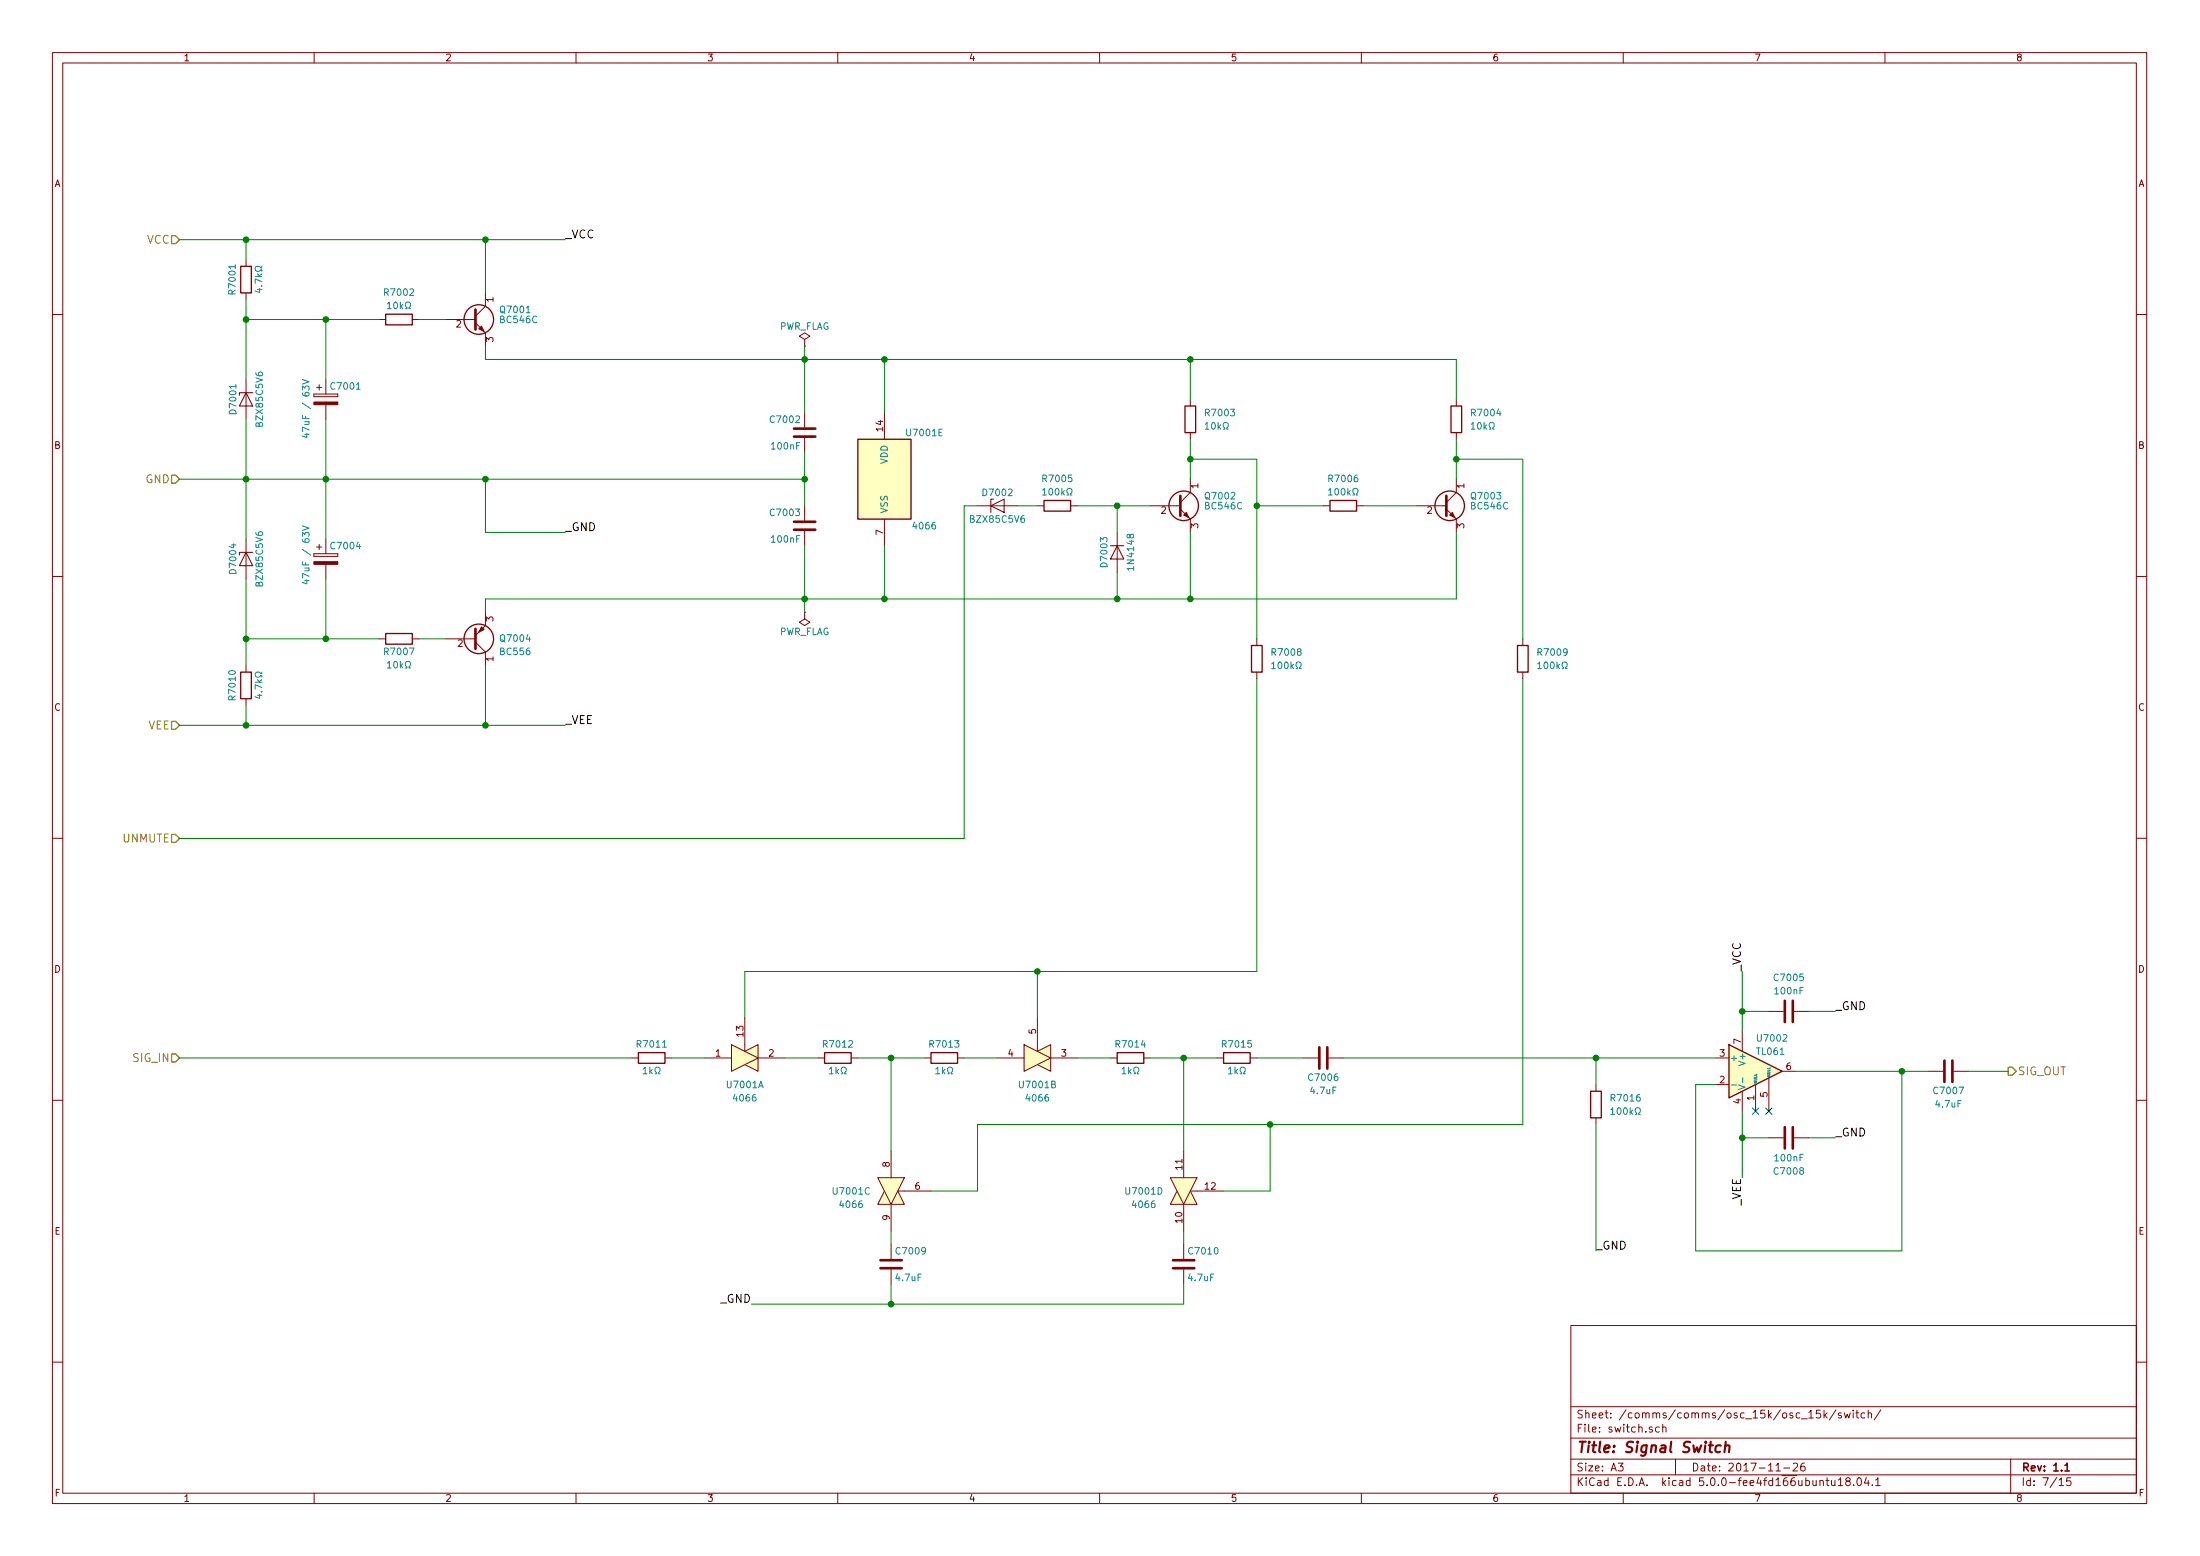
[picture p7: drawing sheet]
<svg xmlns="http://www.w3.org/2000/svg" width="420mm" height="297mm" viewBox="0 0 420 297" stroke-linecap="round" stroke-linejoin="round" font-family="sans-serif">
<g fill="none" stroke="#840000" stroke-width=".19">
<path d="M10 10h400v277h-400zM12 12h396v273.1h-396zM60 10v2M110 10v2M160 10v2M210 10v2M260 10v2M310 10v2M360 10v2M47 49.6v1.2M47 55.9v1.3M92.7 55.9v2.6l-1.9 1.9"/>
<path d="M10 60h2M47 72.4v7.6M59.9 75.2v.5zM59.9 75.7h4.6zM59.9 75.2h4.6zM60.5 74h1M61 73.4v1.1M62.2 72.4v2.8M62.2 77.3v2.7M64.5 75.2v.5zM72.4 61h1.3M78.7 61h1.3"/>
<path d="M85.1 61h5.7M90.8 61.6l1.9 1.9v2.6M153.7 64.8l1-.6-1-.7-1 .7 1 .6v1.3M153.7 66.1h.1M153.7 78.8v2.8M168.9 78.8v5.1M227.3 76.2v1.3M278.1 76.2v1.3M408 60h2M153.7 83.6v2.8M153.7 96.6v2.8M168.9 99.1v5.1"/>
<path d="M186.7 96.6h7.6M198.1 96.6h1.3M204.5 96.6h1.2M219.7 96.6h5.7M225.4 97.2l1.9 1.9v2.5M227.3 91.5v2.5l-1.9 1.9M227.3 82.6v1.3M252.7 96.6h1.3M259.1 96.6h1.2M270.5 96.6h5.7M276.2 97.2l1.9 1.9v2.5M278.1 91.5v2.5l-1.9 1.9"/>
<path d="M278.1 82.6v1.3M10 110h2M47 102.9v7.6M59.9 105.7v.5zM59.9 106.2h4.6zM59.9 105.7h4.6zM60.5 104.4h1M61 103.9v1M62.2 102.9v2.8M62.2 107.7v2.8M64.5 105.7v.5zM92.7 116.9v2.5l-1.9 1.9"/>
<path d="M153.7 116.9v1.2l-1 .7 1 .6 1-.6-1-.7M153.7 116.9h.1M153.7 101.4v2.8M213.4 101.6v7.7M408 110h2M47 127v1.3M47 133.4v1.3M72.4 122h1.3M78.7 122h1.3M85.1 122h5.7M90.8 122.6l1.9 1.9v2.5M240 122v1.2"/>
<path d="M240 128.3v1.3M290.8 122v1.2M290.8 128.3v1.3M10 160h2M408 160h2M139.7 199.4l5.1 2.6-5.1 2.5zM142.2 194.3v6.4M195.6 199.4l5.1 2.6-5.1 2.5zM198.1 194.3v6.4M332.7 196.9v3.8M337.8 193.1h2.8M342.6 193.1h2.8"/>
<path d="M10 210h2M120.6 202h1.3M127 202h1.3M134.6 202h5.1M139.7 202l5.1-2.6v5.1zM144.8 202h5.1M156.2 202h1.3M162.6 202h1.2M170.2 219.7v5.1M176.5 202h1.3M182.9 202h1.2M190.5 202h5.1"/>
<path d="M195.6 202l5.1-2.6v5.1zM200.7 202h5M212.1 202h1.3M218.4 202h1.3M226.1 219.7v5.1M232.4 202h1.3M238.8 202h1.2M248.9 202h2.8M253.7 202h2.8M304.8 207v1.3M304.8 213.4v1.3M327.7 202h2.5"/>
<path d="M327.7 207h2.5M332.7 208.3v3.8M335.3 207v5.1M337.8 205.8v6.3M337.8 217.2h2.8M340.4 204.5h2.5M342.6 217.2h2.8M368.3 204.5h2.8M373.1 204.5h2.8M408 210h2M167.6 224.8h5.1l-2.5 5.1zM170.2 224.8l2.5 5.1h-5.1z"/>
<path d="M170.2 229.9v5.1M170.2 237.5v2.8M171.4 227.4h6.4M223.5 224.8h5.1l-2.5 5.1zM226.1 224.8l2.5 5.1h-5.1zM226.1 229.9v5.1M226.1 237.5v2.8M227.3 227.4h6.4M170.2 242.4v2.7M226.1 242.4v2.7M300 253h108v32.1h-108zM10 260h2"/>
<path d="M300 278.5h108M300 274.5h108M300 268.5h108M309 279.3h1l-.5 .6 .4 .1v.7l-.2 .1-.7-.1M316.9 272.5l-.4-.1-.3 .3 .1 .6 .2 .1 .4-.1M317.6 272.5a.37 .37 0 0 1 .6 .1v.8M317.6 271.9v1.5M320 278.5v3M342.5 279.5l.5-.2 .3 .2v.2l-.9 1.1h.9M344.6 279.3a.59 .59 0 0 0-.7 .6l.1 .8 .2 .1 .5-.1 .1-.5-.2-.3h-.4l-.3 .3M347.6 269.2h-.7v.7l.2-.1h.5l.1 .3-.1 .5-.2 .1-.5-.1M348.4 269.2v1.5"/>
<path d="M348.5 270.1l.4 .6M348.9 269.7l-.5 .6M350.6 269.1l-1.2 2M351.6 269.8l-.3-.1-.2 .2 .1 .2 .4 .2v.3h-.5M352.2 269.7l.3 1 .3-.7 .3 .7 .3-1M353.9 269.2v.2M353.9 269.7v1M354.4 269.7h.6M354.6 269.2v1.3l.4 .2M356.1 269.8l-.4-.1-.3 .3 .1 .6 .2 .1 .4-.1M356.8 269.8l.2-.1 .4 .1v.9M356.8 269.2v1.5"/>
<path d="M359.2 269.1l-1.3 2M384 278.5v6.6M408 260h2M60 285.1v1.9M110 285.1v1.9M160 285.1v1.9M210 285.1v1.9M260 285.1v1.9M300 281.5h108M310 285.1v1.9M339.2 280.8h.8M340.7 280.2h1.1"/>
<path d="M347.6 282.7a.37 .37 0 0 1 .6 .1v.8M348.7 282.6h.6M348.9 282.1v1.3l.4 .2M349.8 282.6v.8a.39 .39 0 0 0 .6 .1M350.4 282.6v1M351.1 282.5l.4-.4v1.5M351.1 283.6h.8M352.8 282.7l-.3-.2 .1-.2 .2-.2 .4 .1 .2 .2-.1 .2-.5 .1-.3 .3 .1 .5 .2 .1h.3l.3-.3v-.3l-.3-.3M354 283.5v.1M354.8 282.3l.2-.2a.86 .86 0 0 1 .1 1.5 .79 .79 0 0 1-.3-1.3zM356.4 282l-.3 1.1h.9M356.8 282.6v1"/>
<path d="M357.6 283.5v.1M358.2 282.5l.4-.4v1.5M358.2 283.6h.9M360 285.1v1.9M393.2 282.5l.5-.4v1.5M393.2 283.6h.9M395.5 282.1h-.8v.7l.2-.1h.5l.1 .3v.5l-.3 .1-.5-.1"/>
</g>
<path d="M394.4 279.7l.4-.4v1.5M394.4 280.8h.8" fill="none" stroke="#840000" stroke-width=".3"/>
<path d="M328.7 276a.68 .68 0 0 0-1 .3l-.1 .5 .1 .3 .2 .1 .6-.1M329.5 276.1l.3-.2 .5 .1-.1 1.2M329.6 275.2l-.3 2" fill="none" stroke="#840000" stroke-width=".41"/>
<path d="M32.8 45h.7l.8 .8-.8 .7h-.7zM32.8 90.7h.7l.8 .8-.8 .7h-.7zM32.8 137.7h.7l.8 .8-.8 .7h-.7zM32.8 159.3h.7l.8 .8-.8 .7h-.7zM32.8 201.2h.7l.8 .8-.8 .7h-.7zM383.5 203.7h.8l.8 .8-.8 .8h-.8z" fill="none" stroke="#848400" stroke-width=".25"/>
<g fill="none" stroke="#840000" stroke-width=".25">
<path d="M46 50.8h2v5.1h-2zM73.7 60h5v2h-5zM226.3 77.5h2v5.1h-2zM277.1 77.5h2v5.1h-2zM163.8 83.9h10.2v15.2h-10.2zM199.4 95.5h5.1v2.1h-5.1zM254 95.5h5.1v2.1h-5.1zM46 128.3h2v5.1h-2zM73.7 120.9h5v2.1h-5zM239 123.2h2v5.1h-2zM289.8 123.2h2v5.1h-2zM330.2 199.4l10.2 5.1-10.2 5.1z"/>
<path d="M121.9 201h5.1v2h-5.1zM157.5 201h5.1v2h-5.1zM177.8 201h5.1v2h-5.1zM213.4 201h5v2h-5zM233.7 201h5.1v2h-5.1zM303.8 208.3h2v5.1h-2z"/>
<circle cx="91.4" cy="61" r="2.82"/>
<circle cx="226.1" cy="96.6" r="2.82"/>
<circle cx="276.9" cy="96.6" r="2.82"/>
<circle cx="91.4" cy="122" r="2.82"/>
</g>
<g fill="none" stroke="#008484" stroke-width=".19">
<path d="M49.6 55.1v.7l-.9-.3M50 50.8v.3h-.2a.54 .54 0 0 0-.8-.2 .54 .54 0 0 0-.2 .7 .59 .59 0 0 0 1-.1h.2v.3M74 58l.3-.3v1.2M74 58.9h.7M77.4 58.9h.3v-.2a.55 .55 0 0 1-.2-.8 .55 .55 0 0 1 .8-.1l.1 .2a.55 .55 0 0 1-.3 .7v.2h.3M57.8 72.5l1.2 .4-1.2 .4M58.6 82.7v.8l-.9-.3M199.1 93.6l.4-.4v1.3M199.1 94.5h.7M203.8 94.5h.3v-.2a.55 .55 0 0 1-.3-.9 .55 .55 0 0 1 .9 0v.2a.53 .53 0 0 1-.3 .7v.2h.3M230.2 81l.3-.3v1.2M230.2 81.9h.7"/>
<path d="M233.6 81.9h.3v-.2a.55 .55 0 0 1-.2-.8 .55 .55 0 0 1 .8-.1l.1 .2a.55 .55 0 0 1-.3 .7v.2h.3M253.7 93.6l.4-.4v1.3M253.7 94.5h.7M258.4 94.5h.3v-.2a.55 .55 0 0 1-.3-.9 .55 .55 0 0 1 .9 0v.2a.53 .53 0 0 1-.3 .7v.2h.3M281 81l.3-.3v1.2M281 81.9h.7M284.4 81.9h.3v-.2a.55 .55 0 0 1-.2-.8 .55 .55 0 0 1 .8-.1l.1 .2a.55 .55 0 0 1-.3 .7v.2h.3M57.8 100.4l1.2 .4-1.2 .5M58.6 110.7v.8l-.9-.3M49.6 132.5v.8l-.9-.3M50 128.3v.3h-.2a.54 .54 0 0 0-.8-.3 .54 .54 0 0 0-.2 .8 .59 .59 0 0 0 1-.1h.2v.3M74 126.6l.3-.4v1.3"/>
<path d="M74 127.5h.7M77.4 127.5h.3v-.2a.55 .55 0 0 1-.2-.8 .55 .55 0 0 1 .8-.1l.1 .2a.55 .55 0 0 1-.3 .7v.2h.3M242.9 126.7l.3-.3v1.2M242.9 127.6h.7M247.5 127.6h.3v-.2a.55 .55 0 0 1-.2-.8 .55 .55 0 0 1 .8 0l.1 .1a.53 .53 0 0 1-.3 .7v.2h.3M293.7 126.7l.3-.3v1.2M293.7 127.6h.7M298.3 127.6h.3v-.2a.55 .55 0 0 1-.2-.8 .55 .55 0 0 1 .8 0l.1 .1a.53 .53 0 0 1-.3 .7v.2h.3M122.8 204.1l.4-.4v1.3M122.8 205h.8M125.1 205h.3v-.2a.54 .54 0 0 1-.3-.8 .54 .54 0 0 1 .8-.2 .57 .57 0 0 1-.1 1v.2h.3M158.4 204.1l.4-.4v1.3"/>
<path d="M158.4 205h.7M160.7 205h.2v-.2a.54 .54 0 0 1-.2-.8 .54 .54 0 0 1 .7-.2 .57 .57 0 0 1-.1 1v.2h.3M178.7 204.1l.4-.4v1.3M178.7 205h.8M181 205h.3v-.2a.54 .54 0 0 1-.3-.8 .54 .54 0 0 1 .7-.2 .57 .57 0 0 1-.1 1v.2h.3M214.3 204.1l.4-.4v1.3M214.3 205h.7M216.5 205h.3v-.2a.54 .54 0 0 1-.2-.8 .54 .54 0 0 1 .7-.2 .57 .57 0 0 1-.1 1v.2h.3M234.6 204.1l.4-.4v1.3M234.6 205h.7M236.9 205h.2v-.2a.54 .54 0 0 1-.2-.8 .54 .54 0 0 1 .7-.2 .57 .57 0 0 1-.1 1v.2h.3M307.6 211.8l.4-.3v1.2"/>
<path d="M307.6 212.7h.8M312.3 212.7h.3v-.2a.55 .55 0 0 1-.3-.8 .55 .55 0 0 1 .9-.1l.1 .2a.53 .53 0 0 1-.3 .7v.2h.3M330.7 207.1h1M332 207.1l1.3 .5-1.3 .4M332.8 205.8v.9"/>
</g>
<path d="M47 75l1.3 2.5h-2.6zM48.3 75h-2.6v.5M189.2 96.6l2.6-1.3v2.5zM189.7 95.3h-.5v2.5M47 105.4l1.3 2.6h-2.6zM48.3 105.4h-2.6v.6M212.1 104.2h2.5M213.4 104.2l1.2 2.5h-2.5z" fill="none" stroke="#840000" stroke-width=".2"/>
<g fill="#840000" stroke="#840000" stroke-width=".19">
<path d="M59.9 76.7h4.6v.6h-4.6z"/>
<path d="M59.9 107.2h4.6v.5h-4.6z"/>
<path d="M91.4 62.8l.5-.5 .6 1z"/>
<path d="M91.9 119.7l.6 .5-1.1 .5z"/>
<path d="M226.1 98.3l.5-.5 .5 1z"/>
<path d="M276.9 98.3l.5-.5 .5 1z"/>
</g>
<g fill="none" stroke="#840000" stroke-width=".51">
<path d="M90.8 59.1v3.8M151.6 83.3h4.1M151.6 81.8h4.1M151.6 99.6h4.1M225.4 94.7v3.8M276.2 94.7v3.8M151.6 101.1h4.1M90.8 120.1v3.8M252 199.9v4.1M253.5 199.9v4.1M340.9 191v4.1M342.4 191v4.1"/>
<path d="M340.9 215.2v4M342.4 215.2v4M371.3 202.5v4M372.9 202.5v4M168.1 242.1h4.1M168.1 240.6h4.1M224 242.1h4.1M224 240.6h4.1"/>
</g>
<g fill="#ffffc2" stroke="#ffffc2" stroke-width=".19">
<path d="M139.7 202l5.1-2.6v5.1z"/>
<path d="M139.7 199.4l5.1 2.6-5.1 2.5z"/>
<path d="M195.6 202l5.1-2.6v5.1z"/>
<path d="M195.6 199.4l5.1 2.6-5.1 2.5z"/>
<path d="M170.2 224.8l2.5 5.1h-5.1z"/>
<path d="M167.6 224.8h5.1l-2.5 5.1z"/>
<path d="M226.1 224.8l2.5 5.1h-5.1z"/>
<path d="M223.5 224.8h5.1l-2.5 5.1z"/>
<path d="M163.8 83.9h10.2v15.2h-10.2z"/>
<path d="M330.2 199.4l10.2 5.1-10.2 5.1z"/>
</g>
<g fill="none" stroke="#008400" stroke-width=".19">
<path d="M34.3 45.8h73.6M47 45.8v3.8M47 57.2v15.2M92.7 45.8v10.1M47 61h25.4M62.2 61v11.4M80 61h5.1M92.7 66.1v2.5h185.4v7.6M153.7 66.1v12.7M168.9 68.6v10.2M227.3 68.6v7.6M34.3 91.5h119.4"/>
<path d="M47 80v22.9M62.2 80v22.9M92.7 91.5v10.1h15.2M153.7 86.4v10.2M186.7 96.6h-2.6v63.5h-149.8M194.3 96.6h3.8M205.7 96.6h14M213.4 96.6v5M227.3 83.9v7.6M227.3 87.7h12.7v34.3M240 96.6h12.7M260.3 96.6h10.2"/>
<path d="M278.1 83.9v7.6M278.1 87.7h12.7v34.3M47 110.5v16.5M62.2 110.5v11.5M153.7 104.2v12.7M168.9 104.2v10.1M213.4 109.3v5M227.3 101.6v12.7M278.1 101.6v12.7h-185.4v2.6M34.3 138.5h73.6M47 134.7v3.8M47 122h25.4"/>
<path d="M80 122h5.1M92.7 127v11.5M240 129.6v55.9h-97.8v8.8M290.8 129.6v85.1h-104.1v12.7h-8.9M198.1 185.5v8.8M332.7 185.5v11.4M332.7 193.1h5.1M345.4 193.1h5.1M34.3 202h86.3M128.3 202h6.3M149.9 202h6.3M163.8 202h12.7"/>
<path d="M170.2 202v17.7M184.1 202h6.4M205.7 202h6.4M219.7 202h12.7M226.1 202v17.7M240 202h8.9M242.6 214.7v12.7h-8.9M256.5 202h71.2M304.8 202v5M304.8 214.7v24.1M332.7 212.1v12.7M332.7 217.2h5.1"/>
<path d="M342.9 204.5h25.4M345.4 217.2h5.1M363.2 204.5v34.3h-39.4v-31.8h3.9M375.9 204.5h7.6M170.2 235v2.5M226.1 235v2.5M170.2 245.1v3.9M226.1 245.1v3.9h-82.6"/>
</g>
<g fill="#008400" stroke="#008400" stroke-width=".25">
<circle cx="47" cy="91.5" r=".51"/>
<circle cx="47" cy="61" r=".51"/>
<circle cx="62.2" cy="91.5" r=".51"/>
<circle cx="47" cy="122" r=".51"/>
<circle cx="62.2" cy="61" r=".51"/>
<circle cx="62.2" cy="122" r=".51"/>
<circle cx="47" cy="45.8" r=".51"/>
<circle cx="47" cy="138.5" r=".51"/>
<circle cx="92.7" cy="45.8" r=".51"/>
<circle cx="92.7" cy="138.5" r=".51"/>
<circle cx="153.7" cy="91.5" r=".51"/>
<circle cx="153.7" cy="68.6" r=".51"/>
<circle cx="153.7" cy="114.3" r=".51"/>
<circle cx="92.7" cy="91.5" r=".51"/>
<circle cx="168.9" cy="68.6" r=".51"/>
<circle cx="168.9" cy="114.3" r=".51"/>
<circle cx="227.3" cy="68.6" r=".51"/>
<circle cx="227.3" cy="114.3" r=".51"/>
<circle cx="227.3" cy="87.7" r=".51"/>
<circle cx="278.1" cy="87.7" r=".51"/>
<circle cx="240" cy="96.6" r=".51"/>
<circle cx="170.2" cy="202" r=".51"/>
<circle cx="226.1" cy="202" r=".51"/>
<circle cx="170.2" cy="249" r=".51"/>
<circle cx="242.6" cy="214.7" r=".51"/>
<circle cx="198.1" cy="185.5" r=".51"/>
<circle cx="332.7" cy="193.1" r=".51"/>
<circle cx="332.7" cy="217.2" r=".51"/>
<circle cx="363.2" cy="204.5" r=".51"/>
<circle cx="213.4" cy="96.6" r=".51"/>
<circle cx="213.4" cy="114.3" r=".51"/>
<circle cx="304.8" cy="202" r=".51"/>
</g>
<path d="M334.7 211.5l1.2 1.2M335.9 211.5l-1.2 1.2M337.2 211.5l1.2 1.2M338.4 211.5l-1.2 1.2" fill="none" stroke="#000084" stroke-width=".19"/>
<text font-size="2.8" fill="#840000" x="301" y="277.3">Title: Signal Switch</text>
<g font-size="2.1" fill="#848400">
<text x="28" y="46.5">VCC</text>
<text x="27.8" y="92.2">GND</text>
<text x="28.3" y="139.2">VEE</text>
<text x="23.4" y="160.8">UNMUTE</text>
<text x="25.6" y="202.7">SIG_IN</text>
<text x="385.3" y="205.3">SIG_OUT</text>
</g>
<g font-size="2.1">
<text x="107.9" y="45.5">_VCC</text>
<text x="107.9" y="101.4">_GND</text>
<text x="107.9" y="138.2">_VEE</text>
<text x="332.5" y="185.5" transform="rotate(-90 332.5 185.5)">_VCC</text>
<text x="350.5" y="192.8">_GND</text>
<text x="350.5" y="217">_GND</text>
<text x="332.5" y="230.3" transform="rotate(-90 332.5 230.3)">_VEE</text>
<text x="304.8" y="238.5">_GND</text>
<text x="137.6" y="248.7">_GND</text>
</g>
<g font-size="2.1" fill="#840000">
<text x="301" y="273.5">File: switch.sch</text>
<text x="301" y="270.8">Sheet: /comms/comms/osc_15k/osc_15k/switch/</text>
<text x="301" y="280.9">Size: A3</text>
<text x="323" y="280.9">Date: 2017-11-26</text>
<text x="386" y="280.9">Rev: 1.1</text>
<text x="301" y="283.7">KiCad E.D.A. kicad 5.0.0-fee4fd166ubuntu18.04.1</text>
<text x="386" y="283.7">Id: 7/15</text>
</g>
<g font-size="1.8" fill="#840000">
<text x="35" y="11.7">1</text>
<text x="85" y="11.7">2</text>
<text x="135" y="11.7">3</text>
<text x="185" y="11.7">4</text>
<text x="235" y="11.7">5</text>
<text x="285" y="11.7">6</text>
<text x="335" y="11.7">7</text>
<text x="385" y="11.7">8</text>
<text x="10.4" y="35.7">A</text>
<text x="408.4" y="35.7">A</text>
<text x="94.2" y="57.7" transform="rotate(-90 94.2 57.7)">1</text>
<text x="87.1" y="62.5">2</text>
<text x="94.2" y="65.3" transform="rotate(-90 94.2 65.3)">3</text>
<text x="168.7" y="82.3" transform="rotate(-90 168.7 82.3)">14</text>
<text x="10.4" y="85.7">B</text>
<text x="408.4" y="85.7">B</text>
<text x="228.9" y="93.2" transform="rotate(-90 228.9 93.2)">1</text>
<text x="279.7" y="93.2" transform="rotate(-90 279.7 93.2)">1</text>
<text x="221.8" y="98.1">2</text>
<text x="228.9" y="100.8" transform="rotate(-90 228.9 100.8)">3</text>
<text x="272.6" y="98.1">2</text>
<text x="279.7" y="100.8" transform="rotate(-90 279.7 100.8)">3</text>
<text x="168.7" y="102.1" transform="rotate(-90 168.7 102.1)">7</text>
<text x="94.2" y="118.6" transform="rotate(-90 94.2 118.6)">3</text>
<text x="87.5" y="123.5">2</text>
<text x="94.2" y="126.2" transform="rotate(-90 94.2 126.2)">1</text>
<text x="10.4" y="135.7">C</text>
<text x="408.4" y="135.7">C</text>
<text x="10.4" y="185.7">D</text>
<text x="408.4" y="185.7">D</text>
<text x="142" y="197.9" transform="rotate(-90 142 197.9)">13</text>
<text x="197.9" y="197.4" transform="rotate(-90 197.9 197.4)">5</text>
<text x="136.7" y="201.7">1</text>
<text x="146.8" y="201.7">2</text>
<text x="192.6" y="201.7">4</text>
<text x="202.7" y="201.7">3</text>
<text x="328.4" y="201.7">3</text>
<text x="332.5" y="199.3" transform="rotate(-90 332.5 199.3)">7</text>
<text x="328.4" y="206.8">2</text>
<text x="337.6" y="209.4" transform="rotate(-90 337.6 209.4)">5</text>
<text x="341.1" y="204.3">6</text>
<text x="332.5" y="210.7" transform="rotate(-90 332.5 210.7)">4</text>
<text x="335" y="210.1" transform="rotate(-90 335 210.1)">1</text>
<text x="169.9" y="222.8" transform="rotate(-90 169.9 222.8)">8</text>
<text x="174.8" y="227.1">6</text>
<text x="225.8" y="223.3" transform="rotate(-90 225.8 223.3)">11</text>
<text x="230.2" y="227.1">12</text>
<text x="169.9" y="232.9" transform="rotate(-90 169.9 232.9)">9</text>
<text x="225.8" y="233.4" transform="rotate(-90 225.8 233.4)">10</text>
<text x="10.4" y="235.7">E</text>
<text x="408.4" y="235.7">E</text>
<text x="10.5" y="285.7">F</text>
<text x="35" y="286.7">1</text>
<text x="85" y="286.7">2</text>
<text x="135" y="286.7">3</text>
<text x="185" y="286.7">4</text>
<text x="235" y="286.7">5</text>
<text x="285" y="286.7">6</text>
<text x="335" y="286.7">7</text>
<text x="385" y="286.7">8</text>
<text x="408.5" y="285.7">F</text>
</g>
<g font-size="1.8" fill="#008484">
<text x="45" y="56" transform="rotate(-90 45 56)">R7001</text>
<text x="50.1" y="55.1" transform="rotate(-90 50.1 55.1)">4.7k</text>
<text x="73.6" y="56.5">R7002</text>
<text x="74.7" y="59">10k</text>
<text x="95.8" y="59.8">Q7001</text>
<text x="95.7" y="61.7">BC546C</text>
<text x="148.7" y="63">PWR_FLAG</text>
<text x="63.4" y="74.4">C7001</text>
<text x="45.1" y="78.8" transform="rotate(-90 45.1 78.8)">D7001</text>
<text x="50.2" y="81.2" transform="rotate(-90 50.2 81.2)">BZX85C5V6</text>
<text x="59.1" y="82.4" transform="rotate(-90 59.1 82.4)">47uF / 63V</text>
<text x="147.3" y="80.7">C7002</text>
<text x="173.3" y="83.3">U7001E</text>
<text x="230.4" y="79.5">R7003</text>
<text x="230.9" y="82">10k</text>
<text x="281.2" y="79.5">R7004</text>
<text x="281.7" y="82">10k</text>
<text x="147.5" y="85.8">100nF</text>
<text x="169.5" y="88.6" transform="rotate(-90 169.5 88.6)">VDD</text>
<text x="187.9" y="94.7">D7002</text>
<text x="199.3" y="92">R7005</text>
<text x="200" y="94.6">100k</text>
<text x="230.4" y="95.3">Q7002</text>
<text x="253.9" y="92">R7006</text>
<text x="254.6" y="94.6">100k</text>
<text x="281.2" y="95.3">Q7003</text>
<text x="147.3" y="98.5">C7003</text>
<text x="169.5" y="98.1" transform="rotate(-90 169.5 98.1)">VSS</text>
<text x="174.6" y="101.1">4066</text>
<text x="185.5" y="99.8">BZX85C5V6</text>
<text x="230.3" y="97.2">BC546C</text>
<text x="281.1" y="97.2">BC546C</text>
<text x="63.4" y="104.9">C7004</text>
<text x="147.5" y="103.6">100nF</text>
<text x="45.1" y="109.3" transform="rotate(-90 45.1 109.3)">D7004</text>
<text x="50.2" y="111.7" transform="rotate(-90 50.2 111.7)">BZX85C5V6</text>
<text x="59.1" y="110.4" transform="rotate(-90 59.1 110.4)">47uF / 63V</text>
<text x="211.5" y="108" transform="rotate(-90 211.5 108)">D7003</text>
<text x="216.6" y="108.5" transform="rotate(-90 216.6 108.5)">1N4148</text>
<text x="73.6" y="125.1">R7007</text>
<text x="95.7" y="125.1">BC556</text>
<text x="95.8" y="122.5">Q7004</text>
<text x="148.7" y="121.2">PWR_FLAG</text>
<text x="243.1" y="125.2">R7008</text>
<text x="293.9" y="125.2">R7009</text>
<text x="74.7" y="127.6">10k</text>
<text x="243.7" y="127.7">100k</text>
<text x="294.5" y="127.7">100k</text>
<text x="45" y="133.4" transform="rotate(-90 45 133.4)">R7010</text>
<text x="50.1" y="132.5" transform="rotate(-90 50.1 132.5)">4.7k</text>
<text x="339" y="187.3">C7005</text>
<text x="339.1" y="189.8">100nF</text>
<text x="121.9" y="200">R7011</text>
<text x="157.4" y="200">R7012</text>
<text x="177.7" y="200">R7013</text>
<text x="213.3" y="200">R7014</text>
<text x="233.6" y="200">R7015</text>
<text x="330.3" y="202.6">+</text>
<text x="333.4" y="203" transform="rotate(-90 333.4 203)">V+</text>
<text x="335.6" y="201.4">TL061</text>
<text x="335.8" y="198.8">U7002</text>
<text x="123.5" y="205.1">1k</text>
<text x="139" y="207.7">U7001A</text>
<text x="159.1" y="205.1">1k</text>
<text x="179.4" y="205.1">1k</text>
<text x="194.9" y="207.7">U7001B</text>
<text x="214.9" y="205.1">1k</text>
<text x="235.3" y="205.1">1k</text>
<text x="250.1" y="206.3">C7006</text>
<text x="250.4" y="208.9">4.7uF</text>
<text x="369.5" y="208.9">C7007</text>
<text x="140.3" y="210.3">4066</text>
<text x="196.2" y="210.3">4066</text>
<text x="307.9" y="210.3">R7016</text>
<text x="308.5" y="212.8">100k</text>
<text x="369.8" y="211.4">4.7uF</text>
<text x="339.1" y="221.7">100nF</text>
<text x="339" y="224.2">C7008</text>
<text x="159.3" y="228.1">U7001C</text>
<text x="160.6" y="230.6">4066</text>
<text x="215.2" y="228.1">U7001D</text>
<text x="216.5" y="230.6">4066</text>
<text x="171.3" y="239.5">C7009</text>
<text x="227.2" y="239.5">C7010</text>
<text x="171.2" y="244.6">4.7uF</text>
<text x="227.1" y="244.6">4.7uF</text>
</g>
<g font-size=".7" fill="#008484">
<text x="335.5" y="206.9" transform="rotate(-90 335.5 206.9)">NULL</text>
<text x="338.1" y="205.6" transform="rotate(-90 338.1 205.6)">NULL</text>
</g>
</svg>
